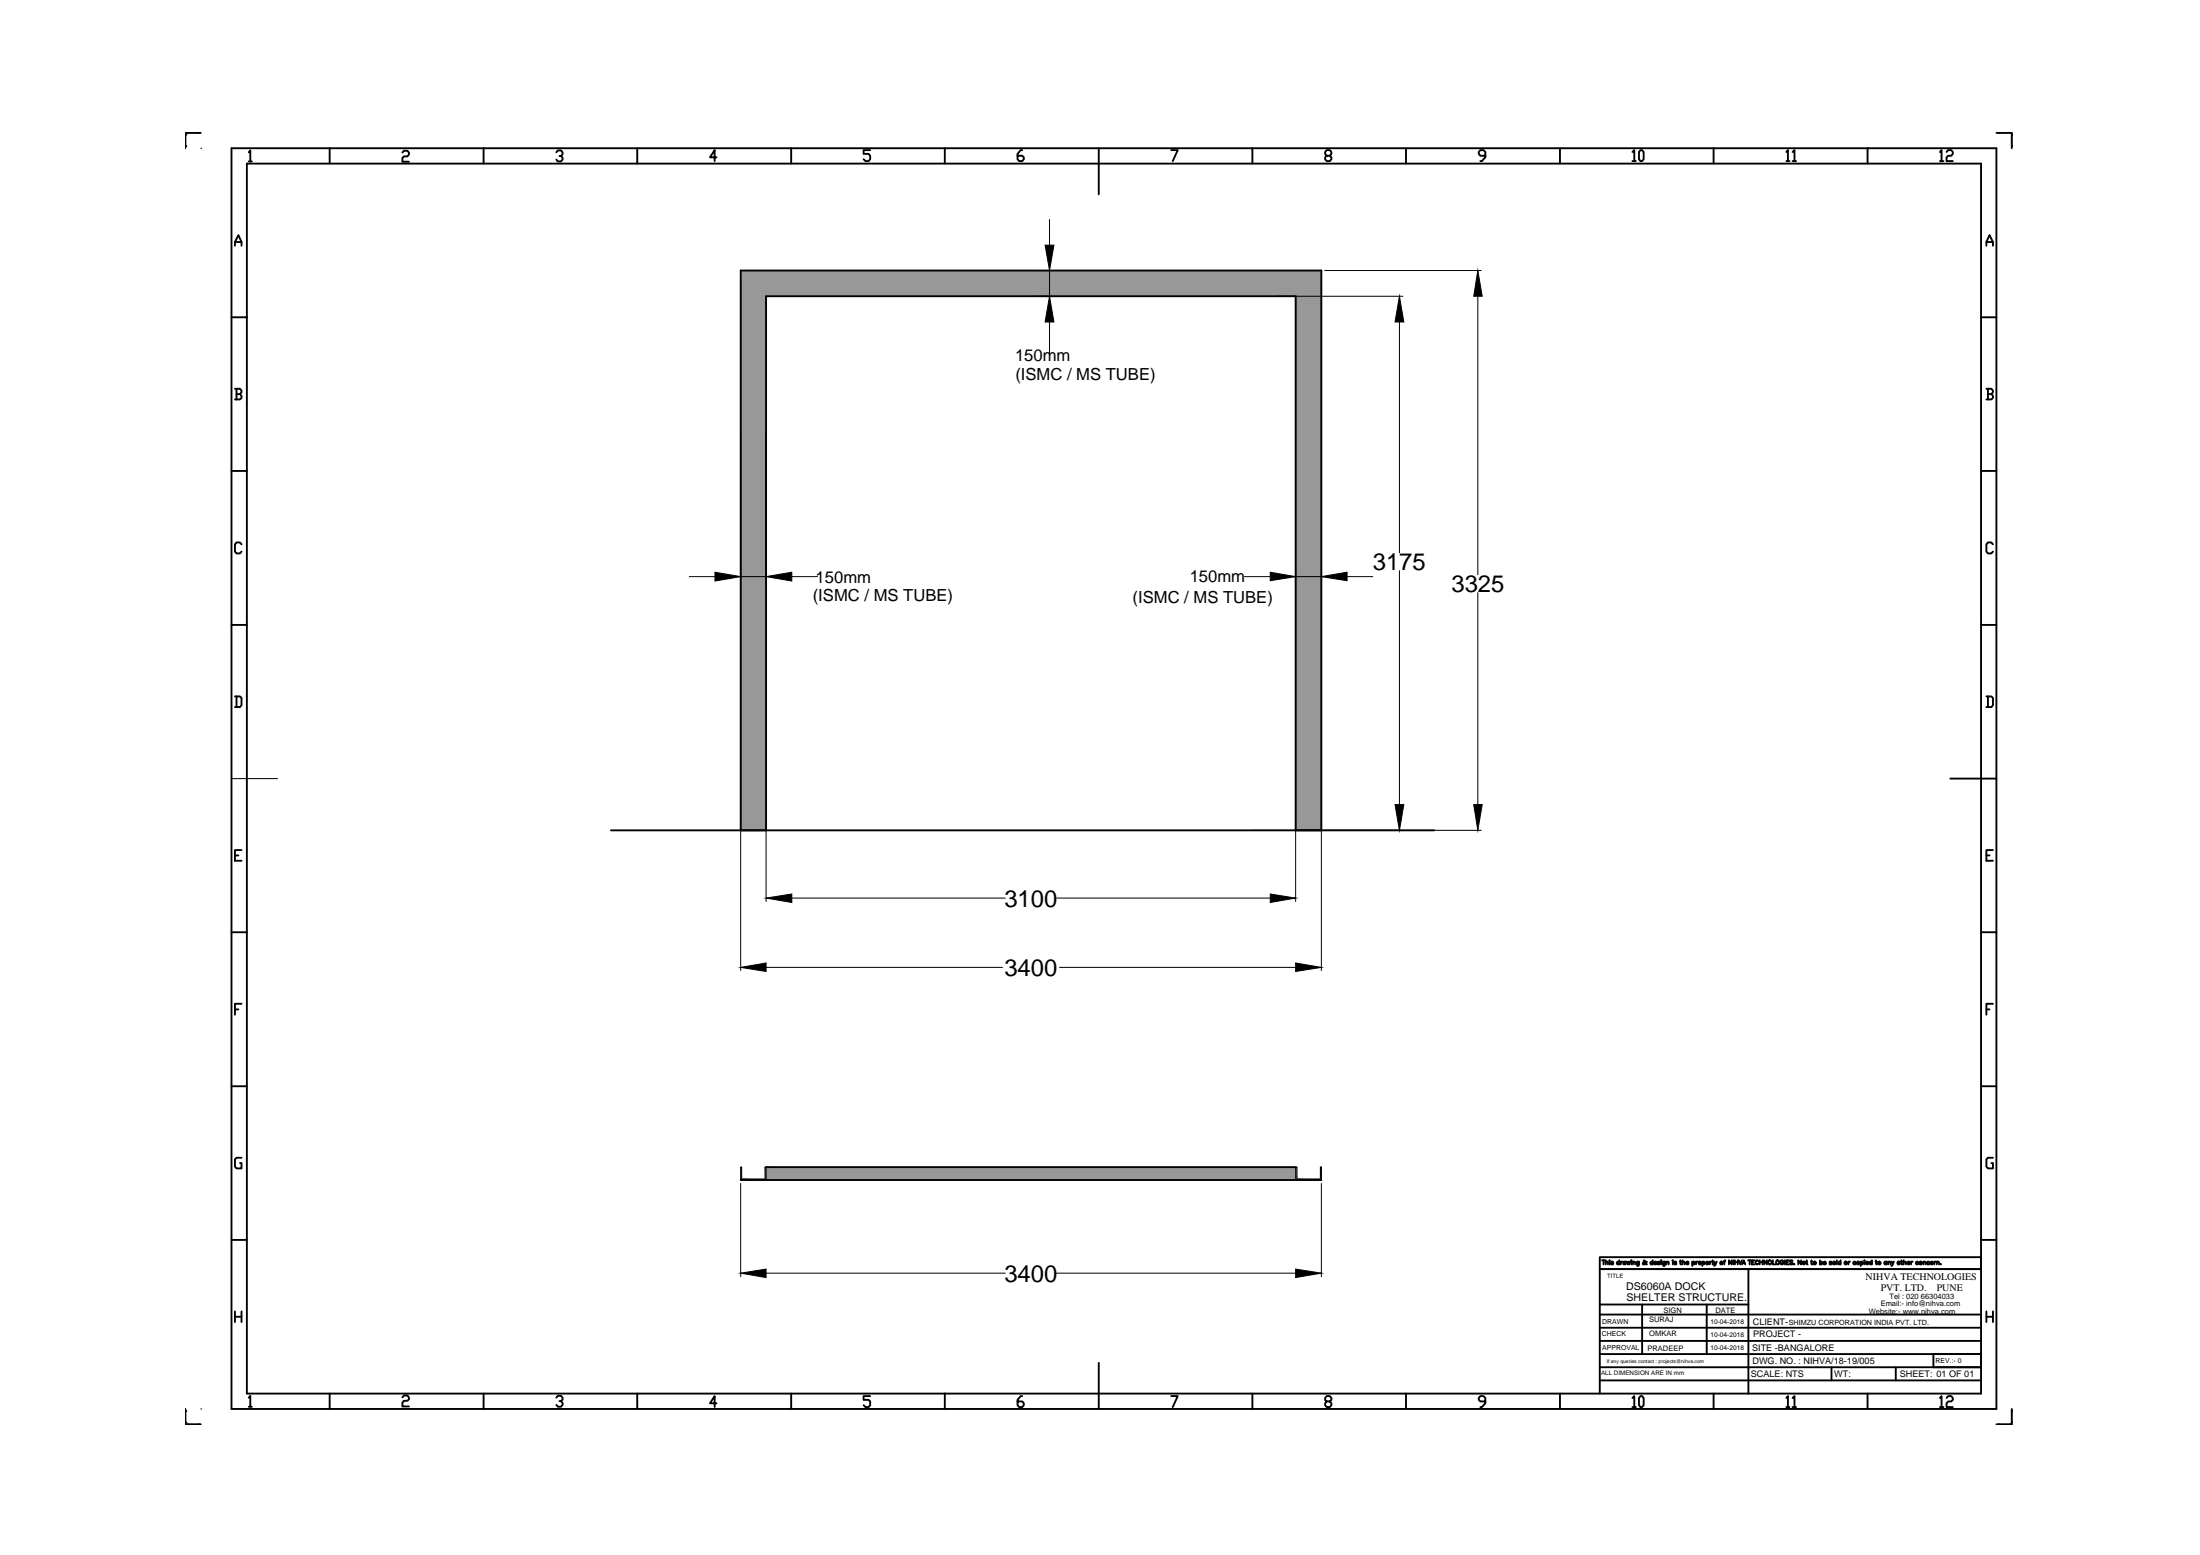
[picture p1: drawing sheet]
<svg xmlns="http://www.w3.org/2000/svg" width="297mm" height="210mm" viewBox="0 0 297 210" stroke-linecap="round" stroke-linejoin="round" font-family="sans-serif">
<!-- layer: 0 -->
<g fill="#989898" stroke="#989898" stroke-width=".14">
<path d="M178.3 157.6v1.6h.1zM178.3 157.6h.1v1.6z"/>
<path d="M174.9 157.6v1.6h.2zM174.9 157.6h.2v1.6z"/>
<path d="M174.9 159.2v.1h3.5zM174.9 159.2h3.5v.1z"/>
<path d="M103.3 157.6v1.6h.1zM103.3 157.6h.1v1.6z"/>
<path d="M100 157.6v1.6h.1zM100 157.6h.1v1.6z"/>
<path d="M100 159.2v.1h3.4zM100 159.2h3.4v.1z"/>
<path d="M103.4 157.6v1.7h71.5zM103.4 157.6h71.5v1.7z"/>
<path d="M100 36.5v3.5h78.4zM100 36.5h78.4v3.5z"/>
<path d="M174.9 40v72.1h3.5zM174.9 40h3.5v72.1z"/>
<path d="M100 40v72.1h3.4zM100 40h3.4v72.1z"/>
</g>
<g fill="none" stroke="#000" stroke-width=".25">
<path d="M82.5 112.1h111.1M100 112.1v-75.6h78.4v75.6M103.4 112.1v-72.1h71.5v72.1M100 159.3h78.4M103.4 157.6h71.5M216 169.7h51.5v1.6h-51.5zM216 179.2h51.5M216 177.4h51.5M216 176.1h20.1M216.3 170.1h.4M216.5 170.1v.6M216.8 170.4l.2-.1h.1v.4"/>
<path d="M216.8 170.1v.6M217.3 170.2h.1M217.3 170.3v.4M217.8 170.4l-.3-.1v.2h.3v.2h-.3v-.1M218.6 170.4a.19 .19 0 0 0-.3-.1 .19 .19 0 0 0 0 .3 .19 .19 0 0 0 .3 0M218.6 170.1v.6M218.8 170.3v.4M219 170.3l-.2 .2M219.5 170.4a.17 .17 0 0 0-.3 0 .17 .17 0 0 0 0 .2 .17 .17 0 0 0 .3 0M219.5 170.3v.4M219.6 170.3l.2 .4 .1-.4 .1 .4 .1-.4M220.2 170.2h.1z"/>
<path d="M220.3 170.3v.4M220.5 170.4l.2-.1 .1 .4M220.5 170.3v.4M221.3 170.3l-.1 .5h-.2M221.3 170.4a.19 .19 0 0 0-.3-.1 .19 .19 0 0 0 0 .3 .19 .19 0 0 0 .3 0M221.7 176.1v6.7M222.3 170.4v-.1a.43 .43 0 0 1-.5 .4v-.2l.3-.2-.1-.2-.1 .1 .1 .2 .2 .3 .1-.1M223.2 170.4a.19 .19 0 0 0-.3-.1 .19 .19 0 0 0 0 .3 .19 .19 0 0 0 .3 0M223.2 170.1v.6M223.3 170.5l.4-.1a.18 .18 0 0 0-.3 0 .18 .18 0 0 0 0 .2 .18 .18 0 0 0 .3 0M224.1 170.4l-.3-.1v.2h.3v.2h-.3v-.1M224.3 170.2h.1"/>
<path d="M224.3 170.3v.4M224.8 170.3v.5h-.2M224.8 170.4a.19 .19 0 0 0-.3-.1 .19 .19 0 0 0 0 .3 .19 .19 0 0 0 .3 0M225 170.4l.2-.1 .1 .4M225 170.3v.4M225.8 170.2h.1M225.9 170.3v.4M226.3 170.4l-.1-.1-.2 .1 .3 .1v.2h-.2l-.1-.1M226.8 170.3h.2M226.9 170.1v.5l.1 .1M227.2 170.4l.2-.1 .1 .4M227.2 170.1v.6"/>
<path d="M227.6 170.5l.4-.1a.18 .18 0 0 0-.3 0 .18 .18 0 0 0 0 .2 .18 .18 0 0 0 .3 0M228.5 170.4a.19 .19 0 0 1 .2-.1 .19 .19 0 0 1 .1 .3 .19 .19 0 0 1-.2 .1l-.1-.1M228.5 170.3v.6M229 170.3v.4M229.2 170.3l-.2 .2M229.8 170.4a.19 .19 0 0 1 .3-.1 .19 .19 0 0 1 .1 .3 .19 .19 0 0 1-.3 .1l-.1-.1M229.8 170.3v.6M230.3 170.5h.3v-.1a.18 .18 0 0 0-.2 0 .18 .18 0 0 0-.1 .2l.1 .1 .2-.1M230.4 176.1v6.7M230.9 170.3v.4M231.1 170.3l-.2 .2M231.2 170.3h.1"/>
<path d="M231.2 170.1v.6h.2M231.5 170.3l.1 .4 .2-.4M231.6 170.7l-.1 .2M232.7 170.3h.2M232.9 170.1l-.1 .1v.5M233.8 170.1v.6l-.4-.6v.6M234 170.1v.6M234.2 170.1v.6M234.2 170.4h.4M234.6 170.1v.6M234.8 170.1l.2 .6 .2-.6M235.2 170.7l.2-.6 .2 .6"/>
<path d="M235.3 170.5h.3M236 170.1h.4M236.1 171.3v16.8M236.2 170.1v.6M236.5 170.4h.2M236.9 170.1h-.4v.6h.4M237.4 170.3l-.1-.2a.28 .28 0 0 0-.3 .3 .28 .28 0 0 0 .3 .3l.1-.2M237.6 170.4h.4M237.6 170.1v.6M238 170.1v.6M238.6 170.1v.6l-.4-.6v.6M239.4 170.1v.6h.3"/>
<path d="M239.8 170.2a.26 .26 0 0 1 .4 .2 .26 .26 0 0 1-.3 .3l-.1-.2zM240.8 170.3a.2 .2 0 0 0-.3-.2 .2 .2 0 0 0-.1 .2 .23 .23 0 0 0 0 .4 .23 .23 0 0 0 .4-.1v-.1h-.2M241 170.1v.6M241.2 170.4h.2M241.5 170.1h-.3v.6h.3M242 170.2l-.1-.1-.2 .1v.1l.3 .2v.2h-.3v-.1M242.2 170.7h.1zM243.2 170.1v.6l-.4-.6v.6M243.9 170.3h.1M243.9 170.1v.5l.2 .1M244.5 170.3h.2M244.6 170.1v.5l.1 .1"/>
<path d="M245.7 170.4a.19 .19 0 0 1 .3-.1 .19 .19 0 0 1 0 .3 .19 .19 0 0 1-.3 0M245.7 170.1v.6M246.2 170.5h.3v-.1a.16 .16 0 0 0-.3 0 .16 .16 0 0 0 .1 .2 .16 .16 0 0 0 .2 0M247.3 170.4l-.3-.1v.2h.3v.2h-.3v-.1M248 170.1v.6M248.5 170.4a.19 .19 0 0 0-.3-.1 .19 .19 0 0 0 0 .3 .19 .19 0 0 0 .3 0M248.5 170.1v.6M249.6 170.3v.4M249.8 170.3l-.2 .2M250.5 170.4a.19 .19 0 0 0-.2-.1 .19 .19 0 0 0 0 .3 .19 .19 0 0 0 .2 0M251.2 170.4a.19 .19 0 0 1 .3-.1 .19 .19 0 0 1 0 .3 .19 .19 0 0 1-.2 .1l-.1-.1M251.2 170.3v.6"/>
<path d="M251.7 170.2h.1M251.7 170.3v.4M251.9 170.5h.3v-.1a.18 .18 0 0 0-.2 0 .18 .18 0 0 0-.1 .2l.1 .1 .2-.1M252.7 170.4a.19 .19 0 0 0-.2-.1 .19 .19 0 0 0-.1 .3 .19 .19 0 0 0 .3 .1v-.1M252.7 170.1v.6M253.2 170.3h.2M253.3 170.1v.5l.1 .1M254.7 170.4a.19 .19 0 0 0-.2-.1 .19 .19 0 0 0 0 .3 .19 .19 0 0 0 .2 0M254.7 170.3v.4M254.9 170.4l.3-.1v.4M254.9 170.3v.4M255.4 170.3l.1 .4 .2-.4"/>
<path d="M255.5 170.7l-.1 .2M256.7 170.3h.2M256.7 170.1v.5l.2 .1M257 170.4l.1-.1h.2v.4M257 170.1v.6M257.5 170.5h.3v-.1a.18 .18 0 0 0-.2 0 .18 .18 0 0 0-.1 .2l.1 .1 .2-.1M258 170.3v.4M258.2 170.3l-.2 .2M259 170.4a.19 .19 0 0 0-.2-.1 .19 .19 0 0 0-.1 .3 .19 .19 0 0 0 .2 .1l.1-.1M259.7 170.4l.2-.1 .1 .4M259.7 170.3v.4M260.5 170.4a.19 .19 0 0 0-.3-.1 .19 .19 0 0 0 0 .3 .19 .19 0 0 0 .3 0"/>
<path d="M260.7 170.5h.3v-.1a.18 .18 0 0 0-.3 0 .18 .18 0 0 0 0 .2v.1l.3-.1M261.2 170.3v.4M261.4 170.3l-.2 .2M261.5 170.4l.2-.1 .1 .4M261.5 170.3v.4M262 170.6h.1M267.5 171.3h-51.5v16.8M216 182.8h51.5M216 181h51.5M216 184.6h51.5M216 186.3h51.5M247.3 184.6v1.7"/>
<path d="M256 184.6v1.7M261 182.8h6.5v1.8h-6.5z"/>
<circle cx="229.5" cy="170.5" r=".18"/>
<circle cx="232.4" cy="170.5" r=".19"/>
<circle cx="239" cy="170.4" r=".26"/>
<circle cx="243.5" cy="170.5" r=".19"/>
<circle cx="245" cy="170.5" r=".19"/>
<circle cx="247.6" cy="170.5" r=".19"/>
<circle cx="249.2" cy="170.5" r=".19"/>
<circle cx="250.9" cy="170.5" r=".19"/>
<circle cx="253.7" cy="170.5" r=".19"/>
<circle cx="256.4" cy="170.5" r=".19"/>
<circle cx="259.3" cy="170.5" r=".19"/>
</g>
<!-- layer: 1 -->
<g fill="none" stroke="#000" stroke-width=".14">
<path d="M27.1 20h.1M100 37v94M139.7 36.5h2.5M139.7 40h2.5M141.7 29.6v3.5M141.7 36.5v3.5M172.4 40h17M178.4 37v94M178.9 36.5h21.1M199.5 40v37.6M103.4 40.5v81.2M141.7 43.5v4.4"/>
<path d="M174.9 40.5v81.2M188.9 43.5v31.1M93.1 77.8h3.4M100 77.8h3.4M106.9 77.8h3.5M168 77.8h3.5M174.9 77.8h3.5M181.9 77.8h3.4M188.9 77v31.6M199.5 80v28.6M31.3 105.1h6.2M169.2 112.1h30.8"/>
<path d="M103.4 130.6h32M106.9 121.2h28.8M142.7 121.2h28.8M143.1 130.6h31.8M100 159.8v12.5M178.4 159.8v12.5M103.4 171.9h32.3M142.6 171.9h32.3M27.1 190.2h.1"/>
</g>
<g fill="#000" stroke="#000" stroke-width=".14">
<path d="M141.1 33.1h1.2l-.6 3.4zM199.5 36.5l.6 3.5h-1.1zM141.7 40l.6 3.5h-1.2zM188.9 40l.6 3.5h-1.1zM96.5 77.2l3.5 .6-3.5 .6zM103.4 77.8l3.5-.6v1.2zM171.5 77.2l3.4 .6-3.4 .6zM178.4 77.8l3.5-.6v1.2zM188.4 108.6h1.1l-.6 3.5zM199 108.6h1.1l-.6 3.5zM100 130.6l3.4-.6v1.1zM103.4 121.2l3.5-.5v1.1z"/>
<path d="M171.5 120.7l3.4 .5-3.4 .6zM174.9 130l3.5 .6-3.5 .5zM100 171.9l3.4-.6v1.2zM174.9 171.3l3.5 .6-3.5 .6z"/>
</g>
<!-- layer: 0 -->
<path d="M100 159.3v-1.7h.1v1.6h3.2v-1.6h.1v1.7M174.9 159.3v-1.7h.2v1.6h3.2v-1.6h.1v1.7" fill="none" stroke="#000" stroke-width=".14"/>
<!-- layer: 1 -->
<g fill="none" stroke="#000" stroke-width=".25">
<path d="M25 18.2h.1M25 19.7h.1M25 18.2v.3M25 18.5v.3M25 18.8v.3M25 19.1v.3M25 19.4v.3M25 19.8v.2M25.2 17.9h-.2v.2M25.3 17.9h.1M25.3 17.9h.3M25.6 17.9h.3"/>
<path d="M25.9 17.9h.3M26.2 17.9h.3M26.5 17.9h.3M26.8 17.9h.1M26.9 17.9h.2M269.6 17.9h.2M269.8 17.9h.1M269.9 17.9h.2M270.2 17.9h.2M270.5 17.9h.2M270.8 17.9h.2M271.1 17.9h.2"/>
<path d="M271.4 17.9h.1M271.4 17.9h.2v.2M271.6 18.2h.1M271.6 19.7h.1M271.6 18.2v.3M271.6 18.5v.3M271.6 18.8v.3M271.6 19.1v.3M271.6 19.4v.3M271.6 19.8v.2M31.3 20h238.3v170.2h-238.3zM31.7 33.2v-.5l.5-1 .4 1v.5"/>
<path d="M31.7 32.7h.9M33.3 22.1h234.2v166h-234.2zM33.6 20.6l.2-.3v1.5M33.6 21.8h.4M44.5 20v2.1M54.3 20.6l.2-.3h.5l.2 .3v.3l-.2 .2h-.5l-.2 .2v.5h.9M65.3 20v2.1M75.1 20.6l.2-.3h.4l.3 .3v.2l-.3 .3h-.2M75.7 21.1l.3 .2v.2l-.3 .3h-.4l-.2-.3M86 20v2.1M96.7 21.2h-.8l.6-.9v1.4M106.8 20v2.1"/>
<path d="M117.5 20.3h-.9v.5h.7l.2 .2v.5l-.2 .2h-.4l-.3-.2M127.6 20v2.1M138 20.3h-.2l-.4 .5v.7l.2 .2h.4l.2-.2v-.3l-.2-.2h-.6M148.4 20v6.2M158.1 20.3h.9l-.7 1.4M169.1 20v2.1M179.1 21l-.2-.2v-.3l.2-.2h.4l.3 .2v.3l-.3 .2h-.4l-.2 .2v.3l.2 .2h.4l.3-.2v-.3l-.3-.2M189.8 20v2.1M200.5 21h-.6l-.2-.2v-.3l.2-.2h.4l.2 .2v.7l-.4 .5h-.2M210.6 20v2.1M220.4 20.5l.3-.2v1.4M220.4 21.7h.5"/>
<path d="M221.5 20.3h.2l.2 .2v1l-.2 .2h-.2l-.2-.2v-1zM231.4 20v2.1M241.2 20.5l.2-.2v1.4M241.2 21.7h.4M242 20.5l.3-.2v1.4M242 21.7h.5M252.2 20v2.1M261.9 20.5l.2-.2v1.4M261.9 21.7h.5M262.8 20.5l.2-.2h.5l.2 .2v.3l-.2 .2h-.5l-.2 .2v.5h.9M268.2 33.2v-.5l.4-1 .5 1v.5M268.2 32.7h.9"/>
<path d="M31.3 42.8h2M31.7 52.5h.7l.2 .2v.2l-.2 .3M31.9 53.2h.5l.2 .3v.2l-.2 .2h-.7M31.9 52.5v1.4M267.5 42.8h2.1M268.2 52.5h.7l.2 .2v.2l-.2 .3M268.4 53.2h.5l.2 .3v.2l-.2 .2h-.7M268.4 52.5v1.4M31.3 63.6h2M32.6 73.5l-.2-.3h-.5l-.2 .3v1l.2 .2h.5l.2-.2M267.5 63.6h2.1M269.1 73.5l-.2-.3h-.5l-.2 .3v1l.2 .2h.5l.2-.2"/>
<path d="M31.3 84.4h2M31.7 94h.7l.2 .2v1l-.2 .2h-.7M31.9 94v1.4M267.5 84.4h2.1M268.2 94h.7l.2 .2v1l-.2 .2h-.7M268.4 94v1.4M31.7 115.5h.5M32.6 114.8h-.9v1.4h.9M263.3 105.1h6.3M268.2 115.5h.4M269.1 114.8h-.9v1.4h.9M31.3 125.8h2"/>
<path d="M31.7 136.3h.5M32.6 135.5h-.9v1.5M267.5 125.8h2.1M268.2 136.3h.4M269.1 135.5h-.9v1.5M31.3 146.6h2M32.6 156.3h-.7l-.2 .2v1l.2 .2h.7v-.7h-.2M267.5 146.6h2.1M269.1 156.3h-.7l-.2 .2v1l.2 .2h.7v-.7h-.2M31.3 167.4h2M31.7 177v1.5M31.7 177.7h.9"/>
<path d="M32.6 177v1.5M267.5 167.4h2.1M268.2 177.7h.9M268.2 177v1.5M269.1 177v1.5M25 190.5h.1M25 192h.1M25 190.2v.2M25 190.5v.3M25 190.8v.3M25 191.1v.3M25 191.4v.3"/>
<path d="M25 191.7v.3M25 192.1v.2h.2M25.3 192.3h.1M25.3 192.3h.3M25.6 192.3h.3M25.9 192.3h.3M26.2 192.3h.3M26.5 192.3h.3M26.8 192.3h.1M26.9 192.3h.2M33.6 188.7l.2-.3v1.5M33.6 189.9h.4"/>
<path d="M44.5 188.1v2.1M54.3 188.6l.2-.2h.5l.2 .2v.3l-.2 .2h-.5l-.2 .2v.6h.9M65.3 188.1v2.1M75.1 188.7l.2-.3h.4l.3 .3v.2l-.3 .2h-.2M75.7 189.1l.3 .3v.2l-.3 .3h-.4l-.2-.3M86 188.1v2.1M96.7 189.4h-.8l.6-.9v1.4M106.8 188.1v2.1M117.5 188.5h-.9v.5h.7l.2 .2v.5l-.2 .2h-.4l-.3-.2M127.6 188.1v2.1M138 188.5h-.2l-.4 .5v.7l.2 .2h.4l.2-.2v-.3l-.2-.2h-.6M148.4 184v6.2"/>
<path d="M158.1 188.5h.9l-.7 1.4M169.1 188.1v2.1M179.1 189.2l-.2-.2v-.3l.2-.2h.4l.3 .2v.3l-.3 .2h-.4l-.2 .2v.3l.2 .2h.4l.3-.2v-.3l-.3-.2M189.8 188.1v2.1M200.5 189.2h-.6l-.2-.2v-.3l.2-.2h.4l.2 .2v.7l-.4 .5h-.2M210.6 188.1v2.1M220.4 188.7l.3-.2v1.4M220.4 189.9h.5M221.5 188.5h.2l.2 .2v1l-.2 .2h-.2l-.2-.2v-1zM231.4 188.1v2.1M241.2 188.7l.2-.2v1.4M241.2 189.9h.4"/>
<path d="M242 188.7l.3-.2v1.4M242 189.9h.5M252.2 188.1v2.1M261.9 188.7l.2-.2v1.4M261.9 189.9h.5M262.8 188.7l.2-.2h.5l.2 .2v.3l-.2 .2h-.5l-.2 .2v.5h.9M269.6 192.3h.2M269.8 192.3h.1M269.9 192.3h.2M270.2 192.3h.2M270.5 192.3h.2M270.8 192.3h.2"/>
<path d="M271.1 192.3h.2M271.4 192.3h.1M271.6 190.5h.1M271.6 192h.1M271.6 192.1v.2h-.2M271.6 190.2v.2M271.6 190.5v.3M271.6 190.8v.3M271.6 191.1v.3M271.6 191.4v.3M271.6 191.7v.3"/>
</g>
<g font-size="3.2">
<text x="185.3" y="76.9">3175</text>
<text x="196" y="79.9">3325</text>
<text x="135.6" y="122.4">3100</text>
<text x="135.6" y="131.7">3400</text>
<text x="135.6" y="173">3400</text>
</g>
<g font-size="2.2">
<text x="137" y="48.7">150mm</text>
<text x="137.1" y="51.3">(ISMC / MS TUBE)</text>
<text x="109.7" y="81.2">(ISMC / MS TUBE)</text>
<text x="110.1" y="78.6">150mm</text>
<text x="152.9" y="81.4">(ISMC / MS TUBE)</text>
<text x="160.6" y="78.6">150mm</text>
</g>
<g font-size="1.4">
<text x="251.9" y="172.7">NIHVA TECHNOLOGIES</text>
<text x="219.6" y="174.1">DS6060A DOCK</text>
<text x="219.6" y="175.6">SHELTER STRUCTURE.</text>
<text x="253.9" y="174.3">PVT. LTD.</text>
<text x="261.5" y="174.3">PUNE</text>
</g>
<g font-size="1.2">
<text x="236.7" y="178.8">CLIENT-</text>
<text x="236.4" y="185.9">SCALE: NTS</text>
<text x="236.6" y="182.3">SITE -BANGALORE</text>
<text x="236.6" y="184.1">DWG. NO. : NIHVA/18-19/005</text>
<text x="236.7" y="180.5">PROJECT -</text>
<text x="247.7" y="185.9">WT:</text>
<text x="256.5" y="185.9">SHEET: 01 OF 01</text>
</g>
<g font-size="1">
<text x="222.6" y="178.5">SURAJ</text>
<text x="224.6" y="177.2">SIGN</text>
<text x="231.6" y="177.2">DATE</text>
<text x="241.5" y="178.8">SHIMZU CORPORATION INDIA PVT. LTD.</text>
<text x="252.3" y="177.4">Website:- www.nihva.com</text>
<text x="253.9" y="176.3">Email:- info@nihva.com</text>
<text x="255.1" y="175.3">Tel : 020 66304033</text>
<text x="222.4" y="182.4">PRADEEP</text>
<text x="222.7" y="180.3">OMKAR</text>
</g>
<g font-size=".9">
<text x="216.3" y="178.7">DRAWN</text>
<text x="230.9" y="178.7">10-04-2018</text>
<text x="216.3" y="180.3">CHECK</text>
<text x="216.3" y="182.3">APPROVAL</text>
<text x="230.9" y="180.5">10-04-2018</text>
<text x="230.9" y="182.2">10-04-2018</text>
<text x="261.3" y="184">REV.:- 0</text>
</g>
<g font-size=".8">
<text x="217" y="172.5">TITLE</text>
<text x="216.2" y="185.7">ALL DIMENSION ARE IN mm</text>
</g>
<text font-size=".7" x="216.9" y="183.9">If any queries contact : projects@nihva.com</text>
</svg>
